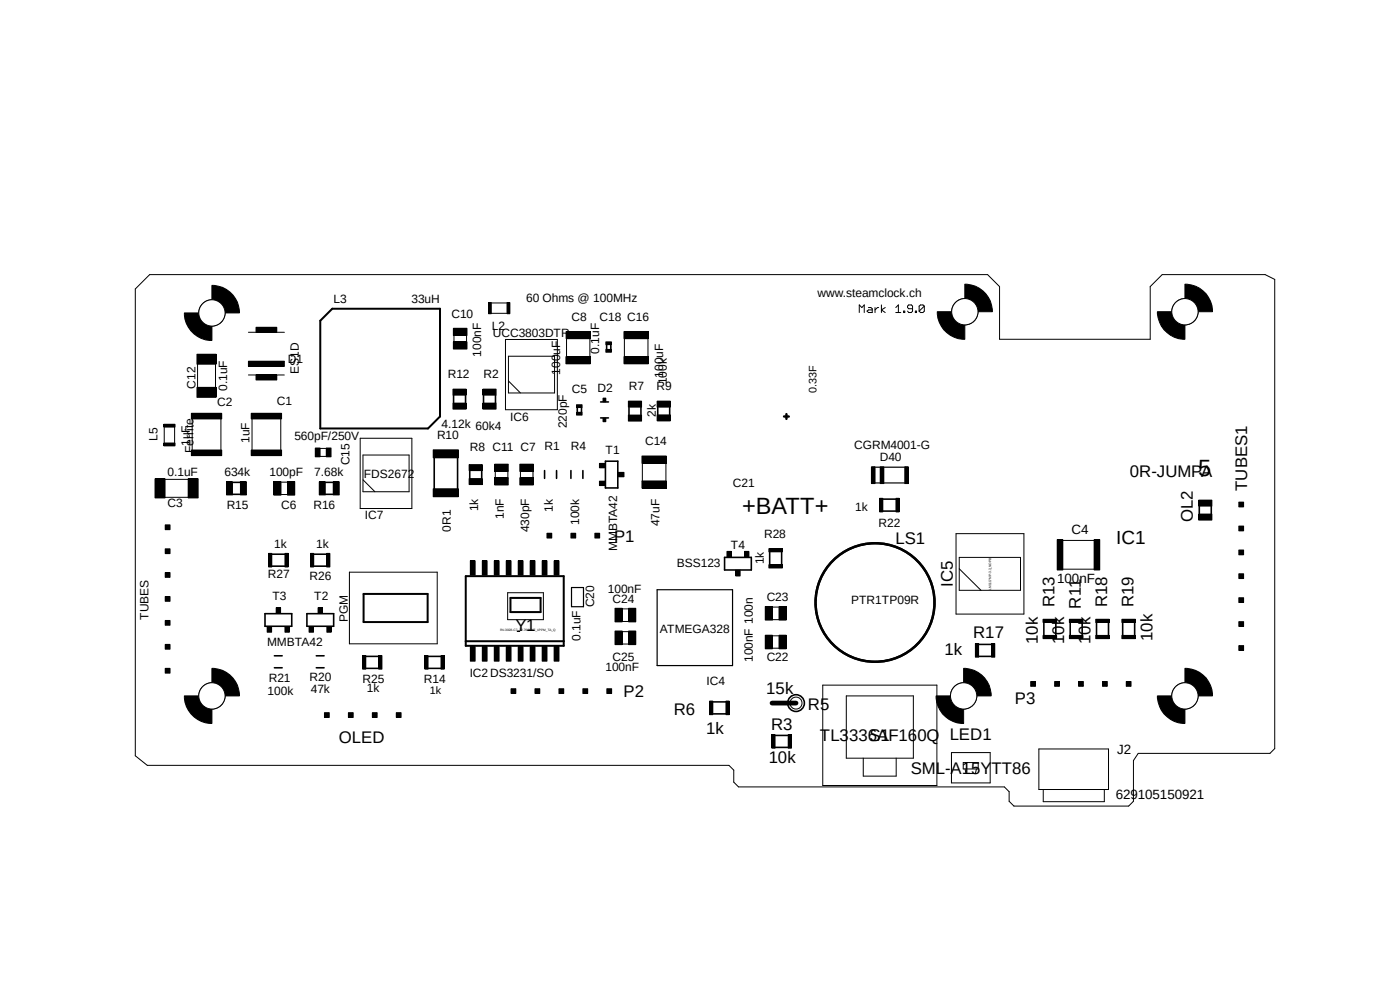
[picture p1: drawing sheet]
<svg xmlns="http://www.w3.org/2000/svg" width="297mm" height="210mm" viewBox="0 0 297 210" stroke-linecap="round" stroke-linejoin="round" font-family="sans-serif">
<path d="M21.2 36l263.1 146.3M284.3 36l-263.1 146.3" fill="none" stroke="#fff" stroke-width=".21"/>
<path d="M185 99.1h7.5M185 102.4h7.5M121.2 124.6h2.6v4.1h-2.6zM139.4 125.1h16v16.1h-16z" fill="none" stroke="#000" stroke-width=".25"/>
<g fill="#000">
<path d="M41.8 75.1h4v2.2h-4z" fill-rule="evenodd"/>
<path d="M43.6 65.3a1.72 1.72 0 0 1 2.8 .2 1.72 1.72 0 0 1-1 2.6 1.72 1.72 0 0 1-2.2-1.7h1a.81 .81 0 0 1 1.1-.7 .81 .81 0 0 1 .2 1.3 .81 .81 0 0 1-1.3-.3v-.3h-1z" fill-rule="evenodd"/>
<path d="M39.1 66.4h4.6a1.27 1.27 0 0 0 1.3 1.2v4.6a5.8 5.8 0 0 1-5.9-5.8z" fill-rule="evenodd"/>
<path d="M45 60.5a5.8 5.8 0 0 1 5.8 5.9h-4.6a1.34 1.34 0 0 0-1.2-1.3z" fill-rule="evenodd"/>
<path d="M52.7 76.6h7.6v1.1h-7.6z" fill-rule="evenodd"/>
<path d="M54.3 79.5h4.4v1.1h-4.4z" fill-rule="evenodd"/>
<path d="M54.3 69.4h4.4v1.1h-4.4z" fill-rule="evenodd"/>
<path d="M96.2 72.5h2.9v1.5h-2.9z" fill-rule="evenodd"/>
<path d="M96.2 69.6h2.9v1.6h-2.9z" fill-rule="evenodd"/>
<path d="M103.6 64.2h.6v2.3h-.6z" fill-rule="evenodd"/>
<path d="M107.6 64.2h.6v2.3h-.6z" fill-rule="evenodd"/>
<path d="M120.1 75.6h5.1v1.6h-5.1z" fill-rule="evenodd"/>
<path d="M120.1 70.3h5.2v1.5h-5.2z" fill-rule="evenodd"/>
<path d="M128.5 72.5h1.2v.6h-1.2z" fill-rule="evenodd"/>
<path d="M128.5 74.1h1.2v.6h-1.2z" fill-rule="evenodd"/>
<path d="M132.4 75.6h5.1v1.6h-5.1z" fill-rule="evenodd"/>
<path d="M132.4 70.3h5.1v1.5h-5.1z" fill-rule="evenodd"/>
<path d="M203.3 65a1.73 1.73 0 0 1 2.8 .1 1.73 1.73 0 0 1-.9 2.7 1.73 1.73 0 0 1-2.3-1.7h1a.81 .81 0 0 1 1.1-.7 .81 .81 0 0 1 .2 1.4 .81 .81 0 0 1-1.3-.4v-.3h-1l.1-.6z" fill-rule="evenodd"/>
<path d="M198.8 66.1h4.6a1.19 1.19 0 0 0 1.3 1.3v4.6a5.8 5.8 0 0 1-5.9-5.9z" fill-rule="evenodd"/>
<path d="M204.7 60.3a5.8 5.8 0 0 1 5.8 5.8h-4.5a1.34 1.34 0 0 0-1.3-1.2z" fill-rule="evenodd"/>
<path d="M250.1 65a1.73 1.73 0 0 1 2.7 .1 1.73 1.73 0 0 1-.9 2.7 1.73 1.73 0 0 1-2.2-1.7h.9a.81 .81 0 0 1 1.1-.7 .81 .81 0 0 1 .2 1.4 .81 .81 0 0 1-1.3-.4v-.3h-.9l.1-.6z" fill-rule="evenodd"/>
<path d="M245.5 66.1h4.6a1.27 1.27 0 0 0 1.3 1.3v4.6a5.9 5.9 0 0 1-5.9-5.9z" fill-rule="evenodd"/>
<path d="M251.4 60.3a5.8 5.8 0 0 1 5.8 5.8h-4.6a1.25 1.25 0 0 0-1.2-1.2z" fill-rule="evenodd"/>
<path d="M34.8 94h2.3v.6h-2.3z" fill-rule="evenodd"/>
<path d="M34.8 90h2.3v.6h-2.3z" fill-rule="evenodd"/>
<path d="M40.6 87.7h6.4v1.2h-6.4z" fill-rule="evenodd"/>
<path d="M40.6 95.5h6.4v1.1h-6.4z" fill-rule="evenodd"/>
<path d="M41.8 82.2h4v2.1h-4z" fill-rule="evenodd"/>
<path d="M53.3 87.7h6.4v1.2h-6.4z" fill-rule="evenodd"/>
<path d="M53.3 95.5h6.4v1.1h-6.4z" fill-rule="evenodd"/>
<path d="M66.9 95h1v1.9h-1z" fill-rule="evenodd"/>
<path d="M69.2 95h1v1.9h-1z" fill-rule="evenodd"/>
<path d="M91.9 95.4h5.3v1.7h-5.3z" fill-rule="evenodd"/>
<path d="M96.1 82.5h2.8v1.3h-2.8z" fill-rule="evenodd"/>
<path d="M96.1 85.5h2.8v1.3h-2.8z" fill-rule="evenodd"/>
<path d="M99.5 98.6h2.8v1.2h-2.8z" fill-rule="evenodd"/>
<path d="M102.4 82.5h2.8v1.3h-2.8z" fill-rule="evenodd"/>
<path d="M102.4 85.5h2.8v1.3h-2.8z" fill-rule="evenodd"/>
<path d="M104.9 98.5h2.9v1.5h-2.9z" fill-rule="evenodd"/>
<path d="M110.3 98.5h2.9v1.5h-2.9z" fill-rule="evenodd"/>
<path d="M122.3 85.9h1.2v.5h-1.2z" fill-rule="evenodd"/>
<path d="M122.3 87.5h1.2v.6h-1.2z" fill-rule="evenodd"/>
<path d="M127.2 98.3h1.2v.9h-1.2z" fill-rule="evenodd"/>
<path d="M127.9 88.7h.6v.8h-.6z" fill-rule="evenodd"/>
<path d="M127.9 84.5h.6v.7h-.6z" fill-rule="evenodd"/>
<path d="M133.3 85.1h2.8v1.3h-2.8z" fill-rule="evenodd"/>
<path d="M133.3 88.1h2.8v1.2h-2.8z" fill-rule="evenodd"/>
<path d="M136.2 96.7h5.2v1.6h-5.2z" fill-rule="evenodd"/>
<path d="M139.4 88h2.8v1.3h-2.8z" fill-rule="evenodd"/>
<path d="M139.4 85.1h2.8v1.3h-2.8z" fill-rule="evenodd"/>
<path d="M184.9 99h.7v3.6h-.7z" fill-rule="evenodd"/>
<path d="M186.7 99h.8v3.6h-.8z" fill-rule="evenodd"/>
<path d="M191.9 99h.8v3.6h-.8z" fill-rule="evenodd"/>
<path d="M32.9 101.6h2.1v4h-2.1z" fill-rule="evenodd"/>
<path d="M35.1 116.4h1v1h-1z" fill-rule="evenodd"/>
<path d="M35.1 111.3h1v1.1h-1z" fill-rule="evenodd"/>
<path d="M39.9 101.6h2.1v4h-2.1z" fill-rule="evenodd"/>
<path d="M48 102.2h1.3v2.8h-1.3z" fill-rule="evenodd"/>
<path d="M51 102.2h1.3v2.8h-1.3z" fill-rule="evenodd"/>
<path d="M57 117.4h.7v2.9h-.7z" fill-rule="evenodd"/>
<path d="M58.1 102.2h1.5v2.8h-1.5z" fill-rule="evenodd"/>
<path d="M60.5 117.4h.6v2.9h-.6z" fill-rule="evenodd"/>
<path d="M61 102.2h1.5v2.8h-1.5z" fill-rule="evenodd"/>
<path d="M65.9 117.4h.6v2.9h-.6z" fill-rule="evenodd"/>
<path d="M67.7 102.2h1.3v2.8h-1.3z" fill-rule="evenodd"/>
<path d="M69.3 117.4h.7v2.9h-.7z" fill-rule="evenodd"/>
<path d="M70.7 102.2h1.3v2.8h-1.3z" fill-rule="evenodd"/>
<path d="M91.9 103.7h5.3v1.7h-5.3z" fill-rule="evenodd"/>
<path d="M99.5 101.5h2.8v1.3h-2.8z" fill-rule="evenodd"/>
<path d="M99.8 119h1v3h-1z" fill-rule="evenodd"/>
<path d="M102.3 119h1v3h-1z" fill-rule="evenodd"/>
<path d="M104.9 119h1v3h-1z" fill-rule="evenodd"/>
<path d="M104.9 101.3h2.9v1.6h-2.9z" fill-rule="evenodd"/>
<path d="M107.4 119h1v3h-1z" fill-rule="evenodd"/>
<path d="M109.9 119h1.1v3h-1.1z" fill-rule="evenodd"/>
<path d="M110.3 101.3h2.9v1.6h-2.9z" fill-rule="evenodd"/>
<path d="M112.5 119h1v3h-1z" fill-rule="evenodd"/>
<path d="M115 119h1v3h-1z" fill-rule="evenodd"/>
<path d="M116 113.1h1.1v1h-1.1z" fill-rule="evenodd"/>
<path d="M117.6 119h1v3h-1z" fill-rule="evenodd"/>
<path d="M121.1 113.1h1v1h-1z" fill-rule="evenodd"/>
<path d="M126.2 113.1h1v1h-1z" fill-rule="evenodd"/>
<path d="M127.2 102.1h1.2v.9h-1.2z" fill-rule="evenodd"/>
<path d="M131.2 100.2h1.2v.9h-1.2z" fill-rule="evenodd"/>
<path d="M136.2 102h5.2v1.5h-5.2z" fill-rule="evenodd"/>
<path d="M154.2 117h1v1.2h-1z" fill-rule="evenodd"/>
<path d="M157.9 117h1v1.2h-1z" fill-rule="evenodd"/>
<path d="M163.1 119.8h2.9v.7h-2.9z" fill-rule="evenodd"/>
<path d="M163.1 116.4h2.9v.7h-2.9z" fill-rule="evenodd"/>
<path d="M186.6 105.7h.7v2.9h-.7z" fill-rule="evenodd"/>
<path d="M190.1 105.7h.7v2.9h-.7z" fill-rule="evenodd"/>
<path d="M224.3 114.5h1.2v6.4h-1.2z" fill-rule="evenodd"/>
<path d="M232.1 114.5h1.2v6.4h-1.2z" fill-rule="evenodd"/>
<path d="M254.3 106.1h2.8v1.3h-2.8z" fill-rule="evenodd"/>
<path d="M254.3 109.1h2.8v1.2h-2.8z" fill-rule="evenodd"/>
<path d="M262.8 111.6h1v1h-1z" fill-rule="evenodd"/>
<path d="M262.8 106.5h1v1h-1z" fill-rule="evenodd"/>
<path d="M262.8 116.7h1v1h-1z" fill-rule="evenodd"/>
<path d="M35.1 121.5h1v1h-1z" fill-rule="evenodd"/>
<path d="M35.1 131.6h1v1h-1z" fill-rule="evenodd"/>
<path d="M35.1 126.5h1v1.1h-1z" fill-rule="evenodd"/>
<path d="M35.1 136.7h1v1h-1z" fill-rule="evenodd"/>
<path d="M56.7 132.9h.9v1.2h-.9z" fill-rule="evenodd"/>
<path d="M58.6 128.9h.9v1.2h-.9z" fill-rule="evenodd"/>
<path d="M60.5 132.9h.9v1.2h-.9z" fill-rule="evenodd"/>
<path d="M65.6 132.9h.9v1.2h-.9z" fill-rule="evenodd"/>
<path d="M67.5 128.9h.9v1.2h-.9z" fill-rule="evenodd"/>
<path d="M69.3 132.9h1v1.2h-1z" fill-rule="evenodd"/>
<path d="M76.9 139.1h.7v2.8h-.7z" fill-rule="evenodd"/>
<path d="M80.3 139.1h.7v2.8h-.7z" fill-rule="evenodd"/>
<path d="M90.1 139.1h.7v2.8h-.7z" fill-rule="evenodd"/>
<path d="M93.6 139.1h.6v2.8h-.6z" fill-rule="evenodd"/>
<path d="M99.8 137.2h1v3.1h-1z" fill-rule="evenodd"/>
<path d="M102.3 137.2h1v3.1h-1z" fill-rule="evenodd"/>
<path d="M104.9 137.2h1v3.1h-1z" fill-rule="evenodd"/>
<path d="M107.4 137.2h1v3.1h-1z" fill-rule="evenodd"/>
<path d="M109.7 133.9h.5z" fill-rule="evenodd"/>
<path d="M109.9 137.2h1.1v3.1h-1.1z" fill-rule="evenodd"/>
<path d="M112.5 137.2h1v3.1h-1z" fill-rule="evenodd"/>
<path d="M115 137.2h1v3.1h-1z" fill-rule="evenodd"/>
<path d="M117.6 137.2h1v3.1h-1z" fill-rule="evenodd"/>
<path d="M130.5 129h1.5v2.9h-1.5z" fill-rule="evenodd"/>
<path d="M130.5 133.9h1.5v2.8h-1.5z" fill-rule="evenodd"/>
<path d="M133.3 129h1.6v2.9h-1.6z" fill-rule="evenodd"/>
<path d="M133.3 133.9h1.6v2.8h-1.6z" fill-rule="evenodd"/>
<path d="M156.1 121h.9v1.2h-.9z" fill-rule="evenodd"/>
<path d="M162.3 134.7h1.6v2.9h-1.6z" fill-rule="evenodd"/>
<path d="M162.3 128.7h1.6v2.8h-1.6z" fill-rule="evenodd"/>
<path d="M165.3 134.7h1.5v2.9h-1.5z" fill-rule="evenodd"/>
<path d="M165.3 128.7h1.5v2.8h-1.5z" fill-rule="evenodd"/>
<path d="M206.9 136.5h.7v2.9h-.7z" fill-rule="evenodd"/>
<path d="M210.4 136.5h.6v2.9h-.6z" fill-rule="evenodd"/>
<path d="M221.3 131.4h2.9v.6h-2.9z" fill-rule="evenodd"/>
<path d="M221.3 134.8h2.9v.7h-2.9z" fill-rule="evenodd"/>
<path d="M226.9 131.4h2.8v.6h-2.8z" fill-rule="evenodd"/>
<path d="M226.9 134.8h2.8v.7h-2.8z" fill-rule="evenodd"/>
<path d="M232.5 131.4h2.8v.6h-2.8z" fill-rule="evenodd"/>
<path d="M232.5 134.8h2.8v.7h-2.8z" fill-rule="evenodd"/>
<path d="M238 134.8h2.9v.7h-2.9z" fill-rule="evenodd"/>
<path d="M238 131.4h2.9v.6h-2.9z" fill-rule="evenodd"/>
<path d="M262.8 126.8h1v1h-1z" fill-rule="evenodd"/>
<path d="M262.8 121.7h1v1h-1z" fill-rule="evenodd"/>
<path d="M262.8 131.9h1v1h-1z" fill-rule="evenodd"/>
<path d="M262.8 136.9h1v1.1h-1z" fill-rule="evenodd"/>
<path d="M35.1 141.8h1v1h-1z" fill-rule="evenodd"/>
<path d="M43.6 146.5a1.72 1.72 0 0 1 2.8 .2 1.72 1.72 0 0 1-1 2.6 1.72 1.72 0 0 1-2.2-1.7h1a.81 .81 0 0 1 1.1-.7 .81 .81 0 0 1 .2 1.4 .81 .81 0 0 1-1.3-.4v-.3h-1z" fill-rule="evenodd"/>
<path d="M39.1 147.6h4.6a1.27 1.27 0 0 0 1.3 1.3v4.6a5.8 5.8 0 0 1-5.9-5.9z" fill-rule="evenodd"/>
<path d="M45 141.8a5.8 5.8 0 0 1 5.8 5.8h-4.6a1.34 1.34 0 0 0-1.2-1.3z" fill-rule="evenodd"/>
<path d="M68.8 151.2h1v1h-1z" fill-rule="evenodd"/>
<path d="M73.9 151.2h1v1h-1z" fill-rule="evenodd"/>
<path d="M79 151.2h1v1h-1z" fill-rule="evenodd"/>
<path d="M84.1 151.2h1v1h-1z" fill-rule="evenodd"/>
<path d="M108.4 146.1h1v1h-1z" fill-rule="evenodd"/>
<path d="M113.5 146.1h1v1h-1z" fill-rule="evenodd"/>
<path d="M118.6 146.1h1v1h-1z" fill-rule="evenodd"/>
<path d="M123.7 146.1h1v1h-1z" fill-rule="evenodd"/>
<path d="M128.7 146.1h1.1v1h-1.1z" fill-rule="evenodd"/>
<path d="M150.5 148.7h.7v2.9h-.7z" fill-rule="evenodd"/>
<path d="M154 148.7h.7v2.9h-.7z" fill-rule="evenodd"/>
<path d="M163.7 155.8h.7v2.9h-.7z" fill-rule="evenodd"/>
<path d="M167.2 155.8h.7v2.9h-.7z" fill-rule="evenodd"/>
<path d="M203.1 146.5a1.73 1.73 0 0 1 2.7 .1 1.73 1.73 0 0 1-.9 2.6 1.73 1.73 0 0 1-2.2-1.6h.9a.81 .81 0 0 1 1.2-.7 .81 .81 0 0 1 .2 1.4 .81 .81 0 0 1-1.3-.4l-.1-.3h-.9l.1-.6z" fill-rule="evenodd"/>
<path d="M198.6 147.6h4.6a1.19 1.19 0 0 0 1.2 1.3v4.6a5.8 5.8 0 0 1-5.8-5.9z" fill-rule="evenodd"/>
<path d="M204.4 141.8a5.8 5.8 0 0 1 5.9 5.8h-4.6a1.34 1.34 0 0 0-1.3-1.3z" fill-rule="evenodd"/>
<path d="M218.7 144.6h1v1h-1z" fill-rule="evenodd"/>
<path d="M223.7 144.6h1v1h-1z" fill-rule="evenodd"/>
<path d="M228.8 144.6h1v1h-1z" fill-rule="evenodd"/>
<path d="M233.9 144.6h1v1h-1z" fill-rule="evenodd"/>
<path d="M238.9 144.6h1v1h-1z" fill-rule="evenodd"/>
<path d="M250.1 146.5a1.73 1.73 0 0 1 2.7 .1 1.73 1.73 0 0 1-.9 2.6 1.73 1.73 0 0 1-2.2-1.6h.9a.81 .81 0 0 1 1.1-.7 .81 .81 0 0 1 .2 1.4 .81 .81 0 0 1-1.3-.4v-.3h-.9l.1-.6z" fill-rule="evenodd"/>
<path d="M245.5 147.6h4.6a1.27 1.27 0 0 0 1.3 1.3v4.6a5.9 5.9 0 0 1-5.9-5.9z" fill-rule="evenodd"/>
<path d="M251.4 141.8a5.8 5.8 0 0 1 5.8 5.8h-4.6a1.25 1.25 0 0 0-1.2-1.3z" fill-rule="evenodd"/>
</g>
<g fill="none" stroke="#000" stroke-width=".21">
<path d="M31.7 58.3h177.8l2.5 2.5v11.2h32v-11.2l2.5-2.5h21.9l2 1v99.5l-1 1h-27.9l-1 1.5v8.7l-1.1 1h-24.3l-1-1v-2.1l-1-1h-56.4l-1-1v-2.5l-1.1-1.1h-123.4l-2.5-2v-99zM39.1 66.4h4.6a1.27 1.27 0 0 0 1.3 1.2v4.6a5.8 5.8 0 0 1-5.9-5.8zM41.8 75.1h4v2.2h-4zM41.9 76.8v5.9M43.6 65.3a1.72 1.72 0 0 1 2.8 .2 1.72 1.72 0 0 1-1 2.6 1.72 1.72 0 0 1-2.2-1.7h1a.81 .81 0 0 1 1.1-.7 .81 .81 0 0 1 .2 1.3 .81 .81 0 0 1-1.3-.3v-.3h-1zM45 60.5a5.8 5.8 0 0 1 5.8 5.9h-4.6a1.34 1.34 0 0 0-1.2-1.3zM45.7 76.8v5.8M52.7 76.6h7.6v1.1h-7.6zM52.7 79.5h7.6M52.7 70.5h7.6M54.3 79.5h4.4v1.1h-4.4zM54.3 69.4h4.4v1.1h-4.4z"/>
<path d="M96.2 72.5h2.9v1.5h-2.9zM96.2 69.6h2.9v1.6h-2.9zM96.3 71.1v1.5M99 71.1v1.5M103.6 64.2h.6v2.3h-.6zM104.2 66.5h3.4M104.2 64.3h3.4M107.2 72h11v14.9h-11zM107.6 64.2h.6v2.3h-.6zM107.9 75.6h9.7v7.8h-9.7zM120.1 75.6h5.1v1.6h-5.1zM120.1 70.3h5.2v1.5h-5.2z"/>
<path d="M120.2 71.8v3.9M125.1 71.8v3.9M128.5 72.5h1.2v.6h-1.2zM128.5 74.1h1.2v.6h-1.2zM132.4 75.6h5.1v1.6h-5.1zM132.4 70.3h5.1v1.5h-5.1zM132.5 71.8v3.9M137.5 71.8v3.9M182.3 66.3v-1.6l.5 .5 .5-.5v1.6M184.2 65.2h.5l.3 .3v.8h-.8l-.3-.3 .3-.3h.8M185.6 65.2v1.1M186.4 65.2h-.3l-.5 .5"/>
<path d="M187 64.7v1.6M187.8 65.2l-.8 .5 .8 .6M190 66.3h1.1M190 65.2l.6-.5v1.6M191.7 66h.2v.3h-.2zM193.6 65.5h-.8l-.3-.3v-.3l.3-.2h.5l.3 .2v1.1l-.3 .3h-.5l-.3-.3M194.2 66h.2v.3h-.2zM196.1 64.9v1.1l-.3 .3h-.5l-.3-.3M196.1 64.9l-.3-.2h-.5l-.3 .2v1.1M196.1 64.9l-1.1 1.1M198.8 66.1h4.6a1.19 1.19 0 0 0 1.3 1.3v4.6a5.8 5.8 0 0 1-5.9-5.9zM203.3 65a1.73 1.73 0 0 1 2.8 .1 1.73 1.73 0 0 1-.9 2.7 1.73 1.73 0 0 1-2.3-1.7h1a.81 .81 0 0 1 1.1-.7 .81 .81 0 0 1 .2 1.4 .81 .81 0 0 1-1.3-.4v-.3h-1l.1-.6z"/>
<path d="M204.7 60.3a5.8 5.8 0 0 1 5.8 5.8h-4.5a1.34 1.34 0 0 0-1.3-1.2zM245.5 66.1h4.6a1.27 1.27 0 0 0 1.3 1.3v4.6a5.9 5.9 0 0 1-5.9-5.9zM250.1 65a1.73 1.73 0 0 1 2.7 .1 1.73 1.73 0 0 1-.9 2.7 1.73 1.73 0 0 1-2.2-1.7h.9a.81 .81 0 0 1 1.1-.7 .81 .81 0 0 1 .2 1.4 .81 .81 0 0 1-1.3-.4v-.3h-.9l.1-.6zM251.4 60.3a5.8 5.8 0 0 1 5.8 5.8h-4.6a1.25 1.25 0 0 0-1.2-1.2zM34.8 94h2.3v.6h-2.3zM34.8 90h2.3v.6h-2.3zM34.8 90.6v3.4M37 90.6v3.4M40.6 87.7h6.4v1.2h-6.4zM40.6 95.5h6.4v1.1h-6.4zM40.8 87.8v8.7M41.8 82.2h4v2.1h-4z"/>
<path d="M46.9 87.8v8.7M53.3 87.7h6.4v1.2h-6.4zM53.3 95.5h6.4v1.1h-6.4zM53.5 87.8v8.7M59.6 87.8v8.7M66.9 95h1v1.9h-1zM67.9 96.8h1.4M67.9 95.1h1.4M69.2 95h1v1.9h-1zM76.4 93h11v14.9h-11zM77 96.5h9.8v7.8h-9.8zM91.9 95.4h5.3v1.7h-5.3z"/>
<path d="M96.1 82.5h2.8v1.3h-2.8zM96.1 85.5h2.8v1.3h-2.8zM99.5 98.6h2.8v1.2h-2.8zM102.4 82.5h2.8v1.3h-2.8zM102.4 85.5h2.8v1.3h-2.8zM104.9 98.5h2.9v1.5h-2.9zM105.1 99.9v1.5M107.7 99.9v1.5M107.9 80.8l2.5 2.6M110.3 98.5h2.9v1.5h-2.9zM110.4 99.9v1.5M113.1 99.9v1.5"/>
<path d="M122.3 85.9h1.2v.5h-1.2zM122.3 87.5h1.2v.6h-1.2zM127.2 98.3h1.2v.9h-1.2zM127.9 88.7h.6v.8h-.6zM127.9 84.5h.6v.7h-.6zM133.3 85.1h2.8v1.3h-2.8zM133.3 88.1h2.8v1.2h-2.8zM136.2 96.7h5.2v1.6h-5.2zM136.3 98.2v3.9M139.4 88h2.8v1.3h-2.8zM139.4 85.1h2.8v1.3h-2.8zM141.3 98.2v3.9"/>
<path d="M184.9 99h.7v3.6h-.7zM186.7 99h.8v3.6h-.8zM191.9 99h.8v3.6h-.8zM32.9 101.6h2.1v4h-2.1zM34.5 101.7h5.9M34.6 105.5h5.8M35.1 116.4h1v1h-1zM35.1 111.3h1v1.1h-1zM39.9 101.6h2.1v4h-2.1zM48 102.2h1.3v2.8h-1.3zM51 102.2h1.3v2.8h-1.3zM57 117.4h.7v2.9h-.7z"/>
<path d="M58.1 102.2h1.5v2.8h-1.5zM59.6 104.9h1.5M59.6 102.3h1.4M60.5 117.4h.6v2.9h-.6zM61 102.2h1.5v2.8h-1.5zM65.9 117.4h.6v2.9h-.6zM67.7 102.2h1.3v2.8h-1.3zM69.3 117.4h.7v2.9h-.7zM70.7 102.2h1.3v2.8h-1.3zM77 101.8l2.5 2.5M91.9 103.7h5.3v1.7h-5.3zM99.5 101.5h2.8v1.3h-2.8z"/>
<path d="M99.8 119h1v3h-1zM102.3 119h1v3h-1zM104.9 119h1v3h-1zM104.9 101.3h2.9v1.6h-2.9zM107.4 119h1v3h-1zM109.9 119h1.1v3h-1.1zM110.3 101.3h2.9v1.6h-2.9zM112.5 119h1v3h-1zM115 119h1v3h-1zM116 113.1h1.1v1h-1.1zM117.6 119h1v3h-1zM121.1 113.1h1v1h-1z"/>
<path d="M126.2 113.1h1v1h-1zM127.2 102.1h1.2v.9h-1.2zM131.2 100.2h1.2v.9h-1.2zM136.2 102h5.2v1.5h-5.2zM154.2 117h1v1.2h-1zM157.9 117h1v1.2h-1zM163.1 119.8h2.9v.7h-2.9zM163.1 116.4h2.9v.7h-2.9zM186.6 105.7h.7v2.9h-.7zM190.1 105.7h.7v2.9h-.7zM202.8 113.2h14.4v17.1h-14.4zM203.5 118.2h13v7h-13z"/>
<path d="M224.3 114.5h1.2v6.4h-1.2zM224.5 114.6h8.6M232.1 114.5h1.2v6.4h-1.2zM254.3 106.1h2.8v1.3h-2.8zM254.3 109.1h2.8v1.2h-2.8zM262.8 111.6h1v1h-1zM262.8 106.5h1v1h-1zM262.8 116.7h1v1h-1zM35.1 121.5h1v1h-1zM35.1 131.6h1v1h-1zM35.1 126.5h1v1.1h-1zM35.1 136.7h1v1h-1z"/>
<path d="M56.7 132.9h.9v1.2h-.9zM58.6 128.9h.9v1.2h-.9zM60.5 132.9h.9v1.2h-.9zM65.6 132.9h.9v1.2h-.9zM67.5 128.9h.9v1.2h-.9zM69.3 132.9h1v1.2h-1zM74.1 121.4h18.7v15.2h-18.7zM76.9 139.1h.7v2.8h-.7zM80.3 139.1h.7v2.8h-.7zM90.1 139.1h.7v2.8h-.7zM93.6 139.1h.6v2.8h-.6zM99.8 137.2h1v3.1h-1z"/>
<path d="M102.3 137.2h1v3.1h-1zM104.9 137.2h1v3.1h-1zM107.4 137.2h1v3.1h-1zM107.7 125.7h7.6v5.7h-7.6zM109.7 133.9h.5zM109.9 137.2h1.1v3.1h-1.1zM112.5 137.2h1v3.1h-1zM115 137.2h1v3.1h-1zM117.6 137.2h1v3.1h-1zM130.5 129h1.5v2.9h-1.5zM130.5 133.9h1.5v2.8h-1.5zM131.9 131.8h1.5"/>
<path d="M131.9 129.2h1.5M131.9 136.6h1.5M131.9 134h1.5M133.3 129h1.6v2.9h-1.6zM133.3 133.9h1.6v2.8h-1.6zM156.1 121h.9v1.2h-.9zM162.3 134.7h1.6v2.9h-1.6zM162.3 128.7h1.6v2.8h-1.6zM163.8 134.9h1.5M163.8 128.8h1.5M163.8 137.5h1.5M163.8 131.4h1.5"/>
<path d="M165.3 134.7h1.5v2.9h-1.5zM165.3 128.7h1.5v2.8h-1.5zM203.5 120.6l4.6 4.6M206.9 136.5h.7v2.9h-.7zM210.4 136.5h.6v2.9h-.6zM221.3 131.4h2.9v.6h-2.9zM221.3 134.8h2.9v.7h-2.9zM224.5 120.7h8.6M226.9 131.4h2.8v.6h-2.8zM226.9 134.8h2.8v.7h-2.8zM232.5 131.4h2.8v.6h-2.8zM232.5 134.8h2.8v.7h-2.8z"/>
<path d="M238 134.8h2.9v.7h-2.9zM238 131.4h2.9v.6h-2.9zM262.8 126.8h1v1h-1zM262.8 121.7h1v1h-1zM262.8 131.9h1v1h-1zM262.8 136.9h1v1.1h-1zM35.1 141.8h1v1h-1zM39.1 147.6h4.6a1.27 1.27 0 0 0 1.3 1.3v4.6a5.8 5.8 0 0 1-5.9-5.9zM43.6 146.5a1.72 1.72 0 0 1 2.8 .2 1.72 1.72 0 0 1-1 2.6 1.72 1.72 0 0 1-2.2-1.7h1a.81 .81 0 0 1 1.1-.7 .81 .81 0 0 1 .2 1.4 .81 .81 0 0 1-1.3-.4v-.3h-1zM45 141.8a5.8 5.8 0 0 1 5.8 5.8h-4.6a1.34 1.34 0 0 0-1.2-1.3zM68.8 151.2h1v1h-1zM73.9 151.2h1v1h-1z"/>
<path d="M79 151.2h1v1h-1zM84.1 151.2h1v1h-1zM108.4 146.1h1v1h-1zM113.5 146.1h1v1h-1zM118.6 146.1h1v1h-1zM123.7 146.1h1v1h-1zM128.7 146.1h1.1v1h-1.1zM150.5 148.7h.7v2.9h-.7zM154 148.7h.7v2.9h-.7zM163.7 155.8h.7v2.9h-.7zM167.2 155.8h.7v2.9h-.7zM174.5 145.3h24.3v21.3h-24.3z"/>
<path d="M179.5 147.6h14.3v13.2h-14.3zM198.6 147.6h4.6a1.19 1.19 0 0 0 1.2 1.3v4.6a5.8 5.8 0 0 1-5.8-5.9zM201.8 159.6h8.3v6.5h-8.3zM203.1 146.5a1.73 1.73 0 0 1 2.7 .1 1.73 1.73 0 0 1-.9 2.6 1.73 1.73 0 0 1-2.2-1.6h.9a.81 .81 0 0 1 1.2-.7 .81 .81 0 0 1 .2 1.4 .81 .81 0 0 1-1.3-.4l-.1-.3h-.9l.1-.6zM204.4 141.8a5.8 5.8 0 0 1 5.9 5.8h-4.6a1.34 1.34 0 0 0-1.3-1.3zM218.7 144.6h1v1h-1zM220.4 158.9h14.8v8.6h-14.8zM223.7 144.6h1v1h-1zM228.8 144.6h1v1h-1zM233.9 144.6h1v1h-1zM238.9 144.6h1v1h-1zM245.5 147.6h4.6a1.27 1.27 0 0 0 1.3 1.3v4.6a5.9 5.9 0 0 1-5.9-5.9z"/>
<path d="M250.1 146.5a1.73 1.73 0 0 1 2.7 .1 1.73 1.73 0 0 1-.9 2.6 1.73 1.73 0 0 1-2.2-1.6h.9a.81 .81 0 0 1 1.1-.7 .81 .81 0 0 1 .2 1.4 .81 .81 0 0 1-1.3-.4v-.3h-.9l.1-.6zM251.4 141.8a5.8 5.8 0 0 1 5.8 5.8h-4.6a1.25 1.25 0 0 0-1.2-1.3zM183.1 160.8v3.8h7v-3.8M204.3 161.8h3.2v1.3h-3.2zM204.7 163.1l.2 1h2l.2-1M221.3 167.5v2.6h13v-2.6"/>
<circle cx="45" cy="66.4" r="2.79"/>
<circle cx="168.9" cy="149.1" r="1.27"/>
</g>
<g fill="none" stroke="#000" stroke-width=".34">
<path d="M128.7 73.2v.9M129.6 73.2v.9M92.1 97.1v6.6M96.2 83.9v1.6M97.1 97v6.7M98.8 83.9v1.6M99.7 99.8v1.7M102.2 99.8v1.7M102.6 83.9v1.6M105.1 83.9v1.6M115.5 99.8v1.7M118.1 99.8v1.7"/>
<path d="M121.1 99.8v1.7M122.5 86.4v1M123.4 86.4v1M123.7 99.8v1.7M127.4 88.6h1.7M127.4 85.3h1.7M128.4 97.8h2.7v5.7h-2.7zM133.4 86.4v1.6M136 86.4v1.6M139.5 86.4v1.6M142.1 86.4v1.6M49.3 104.9h1.7"/>
<path d="M49.3 102.3h1.7M57.6 117.6h2.9M66.5 117.6h2.8M69 104.9h1.7M69 102.3h1.7M153.7 118.2h5.7v2.7h-5.7zM163.3 117v2.8M165.8 117v2.8M187.2 108.4h2.9M187.2 105.9h2.9M254.4 107.4v1.6M257 107.4v1.6"/>
<path d="M56.2 130.2h5.7v2.6h-5.7zM57.6 120.1h2.9M58.2 139.1h1.7M65.1 130.2h5.7v2.6h-5.7zM66.5 120.1h2.8M67.1 139.1h1.6M77.6 139.2h2.8M90.8 139.2h2.8M207.6 139.2h2.8M207.6 136.7h2.8M221.4 132v2.8M224 132v2.8"/>
<path d="M227 132v2.8M229.6 132v2.8M232.6 132v2.8M235.2 132v2.8M238.2 132v2.8M240.7 132v2.8M58.2 141.6h1.7M67.1 141.6h1.6M77.6 141.8h2.8M90.8 141.8h2.8M151.2 151.4h2.9M151.2 148.9h2.9"/>
<path d="M164.4 156h2.9M164.4 158.5h2.9"/>
<circle cx="168.9" cy="149.1" r="1.78"/>
</g>
<path d="M70.5 65.5h22.8v22.8l-2.5 2.6h-22.9v-22.9zM77.1 126h13.6v6h-13.6zM98.8 122.2h20.8v14.8h-20.8zM98.8 136h20.8M108.3 126.8h6.4v3h-6.4z" fill="none" stroke="#000" stroke-width=".42"/>
<g fill="none" stroke="#000" stroke-width=".51">
<path d="M166.3 88.3h1M166.8 87.8v1.1"/>
<circle cx="185.6" cy="127.8" r="12.6"/>
</g>
<path d="M163.8 149.1h5.1" fill="none" stroke="#000" stroke-width="1"/>
<circle cx="45" cy="66.4" r="2.79" fill="#fff"/>
<g fill="none" stroke="#000" stroke-width=".21">
<circle cx="45" cy="66.4" r="2.79"/>
<circle cx="45" cy="147.6" r="2.79"/>
</g>
<circle cx="45" cy="147.6" r="2.79" fill="#fff"/>
<g fill="none" stroke="#000" stroke-width=".21">
<circle cx="45" cy="147.6" r="2.79"/>
<circle cx="204.4" cy="147.6" r="2.79"/>
</g>
<circle cx="204.4" cy="147.6" r="2.79" fill="#fff"/>
<g fill="none" stroke="#000" stroke-width=".21">
<circle cx="204.7" cy="66.1" r="2.79"/>
<circle cx="204.4" cy="147.6" r="2.79"/>
</g>
<circle cx="204.7" cy="66.1" r="2.79" fill="#fff"/>
<g fill="none" stroke="#000" stroke-width=".21">
<circle cx="204.7" cy="66.1" r="2.79"/>
<circle cx="251.4" cy="66.1" r="2.79"/>
</g>
<circle cx="251.4" cy="66.1" r="2.79" fill="#fff"/>
<g fill="none" stroke="#000" stroke-width=".21">
<circle cx="251.4" cy="66.1" r="2.79"/>
<circle cx="251.4" cy="147.6" r="2.79"/>
</g>
<circle cx="251.4" cy="147.6" r="2.79" fill="#fff"/>
<circle cx="251.4" cy="147.6" r="2.79" fill="none" stroke="#000" stroke-width=".21"/>
<g font-size="5">
<text x="254.2" y="100.9">5</text>
<text x="157.4" y="109">+BATT+</text>
</g>
<text font-size="4" x="236.8" y="115.4">IC1</text>
<g font-size="3.6">
<text x="239.7" y="101.1">0R-JUMPA</text>
<text x="264.6" y="104.1" transform="rotate(-90 264.6 104.1)">TUBES1</text>
<text x="253" y="110.7" transform="rotate(-90 253 110.7)">OL2</text>
<text x="130.3" y="114.9">P1</text>
<text x="190" y="115.5">LS1</text>
<text x="202.1" y="124.5" transform="rotate(-90 202.1 124.5)">IC5</text>
<text x="223.7" y="128.8" transform="rotate(-90 223.7 128.8)">R13</text>
<text x="229.3" y="129.1" transform="rotate(-90 229.3 129.1)">R11</text>
<text x="234.9" y="128.8" transform="rotate(-90 234.9 128.8)">R18</text>
<text x="240.5" y="128.8" transform="rotate(-90 240.5 128.8)">R19</text>
<text x="109.3" y="133.9">Y1</text>
<text x="206.5" y="135.4">R17</text>
<text x="220.2" y="136.7" transform="rotate(-90 220.2 136.7)">10k</text>
<text x="225.8" y="136.7" transform="rotate(-90 225.8 136.7)">10k</text>
<text x="231.4" y="136.7" transform="rotate(-90 231.4 136.7)">10k</text>
<text x="244.5" y="135.9" transform="rotate(-90 244.5 135.9)">10k</text>
<text x="200.4" y="139">1k</text>
<text x="132.3" y="147.9">P2</text>
<text x="162.6" y="147.1">15k</text>
<text x="215.3" y="149.4">P3</text>
<text x="143" y="151.7">R6</text>
<text x="149.8" y="155.7">1k</text>
<text x="163.6" y="154.9">R3</text>
<text x="171.4" y="150.7">R5</text>
<text x="71.9" y="157.5">OLED</text>
<text x="163.1" y="161.9">10k</text>
<text x="173.9" y="157.2">TL3336AF160Q</text>
<text x="184.4" y="157.2">S1</text>
<text x="201.5" y="157">LED1</text>
<text x="193.2" y="164.1">SML-A15YTT86</text>
</g>
<g font-size="2.8">
<text x="227.3" y="113.3">C4</text>
<text x="224.3" y="123.6">100nF</text>
<text x="237" y="159.9">J2</text>
<text x="236.7" y="169.4">629105150921</text>
</g>
<g font-size="2.5">
<text x="70.8" y="64.2">L3</text>
<text x="87.3" y="64.3">33uH</text>
<text x="111.6" y="64.1">60 Ohms @ 100MHz</text>
<text x="173.4" y="62.9">www.steamclock.ch</text>
<text x="95.8" y="67.4">C10</text>
<text x="104.4" y="69.9">L2</text>
<text x="104.6" y="71.5">UCC3803DTR</text>
<text x="121.2" y="68">C8</text>
<text x="127.2" y="68">C18 C16</text>
<text x="61" y="76.9">D1</text>
<text x="102.1" y="75.6" transform="rotate(-90 102.1 75.6)">100nF</text>
<text x="127.1" y="75" transform="rotate(-90 127.1 75)">0.1uF</text>
<text x="41.5" y="82.4" transform="rotate(-90 41.5 82.4)">C12</text>
<text x="48.2" y="82.9" transform="rotate(-90 48.2 82.9)">0.1uF</text>
<text x="63.4" y="79.3" transform="rotate(-90 63.4 79.3)">ES1D</text>
<text x="95" y="80.2">R12</text>
<text x="102.6" y="80.2">R2</text>
<text x="118.8" y="79.5" transform="rotate(-90 118.8 79.5)">100uF</text>
<text x="121.3" y="83.3">C5</text>
<text x="126.8" y="83.2">D2</text>
<text x="133.4" y="82.8">R7</text>
<text x="139.3" y="82.8">R9</text>
<text x="140.7" y="80.1" transform="rotate(-90 140.7 80.1)">100uF</text>
<text x="141.4" y="81.5" transform="rotate(-90 141.4 81.5)">100k</text>
<text x="46.1" y="86.1">C2</text>
<text x="58.7" y="86">C1</text>
<text x="108.2" y="89.2">IC6</text>
<text x="139.1" y="88.5" transform="rotate(-90 139.1 88.5)">2k</text>
<text x="33.4" y="93.6" transform="rotate(-90 33.4 93.6)">L5</text>
<text x="40.3" y="94.6" transform="rotate(-90 40.3 94.6)">1uF</text>
<text x="53" y="93.9" transform="rotate(-90 53 93.9)">1uF</text>
<text x="62.4" y="93.3">560pF/250V</text>
<text x="92.7" y="93.2">R10</text>
<text x="93.7" y="90.9">4.12k 60k4</text>
<text x="99.7" y="95.7">R8 C11 C7</text>
<text x="115.5" y="95.5">R1</text>
<text x="120.3" y="90.8" transform="rotate(-90 120.3 90.8)">220pF</text>
<text x="121.1" y="95.5">R4</text>
<text x="136.9" y="94.4">C14</text>
<text x="181.2" y="95.3">CGRM4001-G</text>
<text x="35.5" y="101">0.1uF</text>
<text x="41" y="96.1" transform="rotate(-90 41 96.1)">Ferrite</text>
<text x="47.6" y="101">634k</text>
<text x="57.1" y="101">100pF</text>
<text x="66.7" y="101">7.68k</text>
<text x="74.2" y="98.7" transform="rotate(-90 74.2 98.7)">C15</text>
<text x="77.2" y="101.3">FDS2672</text>
<text x="128.5" y="96.2">T1</text>
<text x="186.6" y="97.9">D40</text>
<text x="35.5" y="107.5">C3</text>
<text x="48.1" y="107.9">R15</text>
<text x="59.6" y="107.9">C6</text>
<text x="66.5" y="107.9">R16</text>
<text x="155.5" y="103.2">C21</text>
<text x="77.4" y="110.2">IC7</text>
<text x="95.6" y="112.8" transform="rotate(-90 95.6 112.8)">0R1</text>
<text x="101.4" y="108.5" transform="rotate(-90 101.4 108.5)">1k</text>
<text x="106.9" y="110.1" transform="rotate(-90 106.9 110.1)">1nF</text>
<text x="112.2" y="112.9" transform="rotate(-90 112.2 112.9)">430pF</text>
<text x="117.3" y="108.5" transform="rotate(-90 117.3 108.5)">1k</text>
<text x="122.9" y="111.3" transform="rotate(-90 122.9 111.3)">100k</text>
<text x="139.9" y="111.6" transform="rotate(-90 139.9 111.6)">47uF</text>
<text x="181.4" y="108.3">1k</text>
<text x="186.4" y="111.7">R22</text>
<text x="58.2" y="116.3">1k</text>
<text x="67.1" y="116.3">1k</text>
<text x="130.9" y="116.9" transform="rotate(-90 130.9 116.9)">MMBTA42</text>
<text x="155.1" y="116.5">T4</text>
<text x="162" y="119.7" transform="rotate(-90 162 119.7)">1k</text>
<text x="162.1" y="114.1">R28</text>
<text x="56.9" y="122.6">R27</text>
<text x="65.7" y="123">R26</text>
<text x="128.9" y="125.7">100nF</text>
<text x="143.6" y="120.4">BSS123</text>
<text x="31.5" y="131.5" transform="rotate(-90 31.5 131.5)">TUBES</text>
<text x="57.8" y="127.3">T3</text>
<text x="66.7" y="127.3">T2</text>
<text x="73.8" y="132" transform="rotate(-90 73.8 132)">PGM</text>
<text x="126.1" y="128.8" transform="rotate(-90 126.1 128.8)">C20</text>
<text x="130" y="127.8">C24</text>
<text x="162.6" y="127.6">C23</text>
<text x="180.6" y="128.2">PTR1TP09R</text>
<text x="56.7" y="136.9">MMBTA42</text>
<text x="123.1" y="135.9" transform="rotate(-90 123.1 135.9)">0.1uF</text>
<text x="140" y="134.3">ATMEGA328</text>
<text x="99.7" y="143.6">IC2DS3231/SO</text>
<text x="128.4" y="142.3">100nF</text>
<text x="130" y="140.3">C25</text>
<text x="159.7" y="140.4" transform="rotate(-90 159.7 140.4)">100nF 100n</text>
<text x="162.6" y="140.1">C22</text>
<text x="56.8" y="147.5">100k</text>
<text x="57" y="144.7">R21</text>
<text x="65.7" y="144.4">R20</text>
<text x="65.9" y="147">47k</text>
<text x="76.9" y="144.8">R25</text>
<text x="77.8" y="146.9">1k</text>
<text x="89.9" y="144.8">R14</text>
<text x="149.9" y="145.3">IC4</text>
</g>
<g font-size="2.3">
<text x="173.2" y="83.3" transform="rotate(-90 173.2 83.3)">0.33F</text>
<text x="91.2" y="147.1">1k</text>
</g>
<g font-size=".7">
<text x="210.3" y="125.1" transform="rotate(-90 210.3 125.1)">LM1117MP-3.3_NOPB</text>
<text x="106.1" y="133.9">RV-3028-C7_32.768KHZ_1PPM_TA_Q</text>
</g>
</svg>
